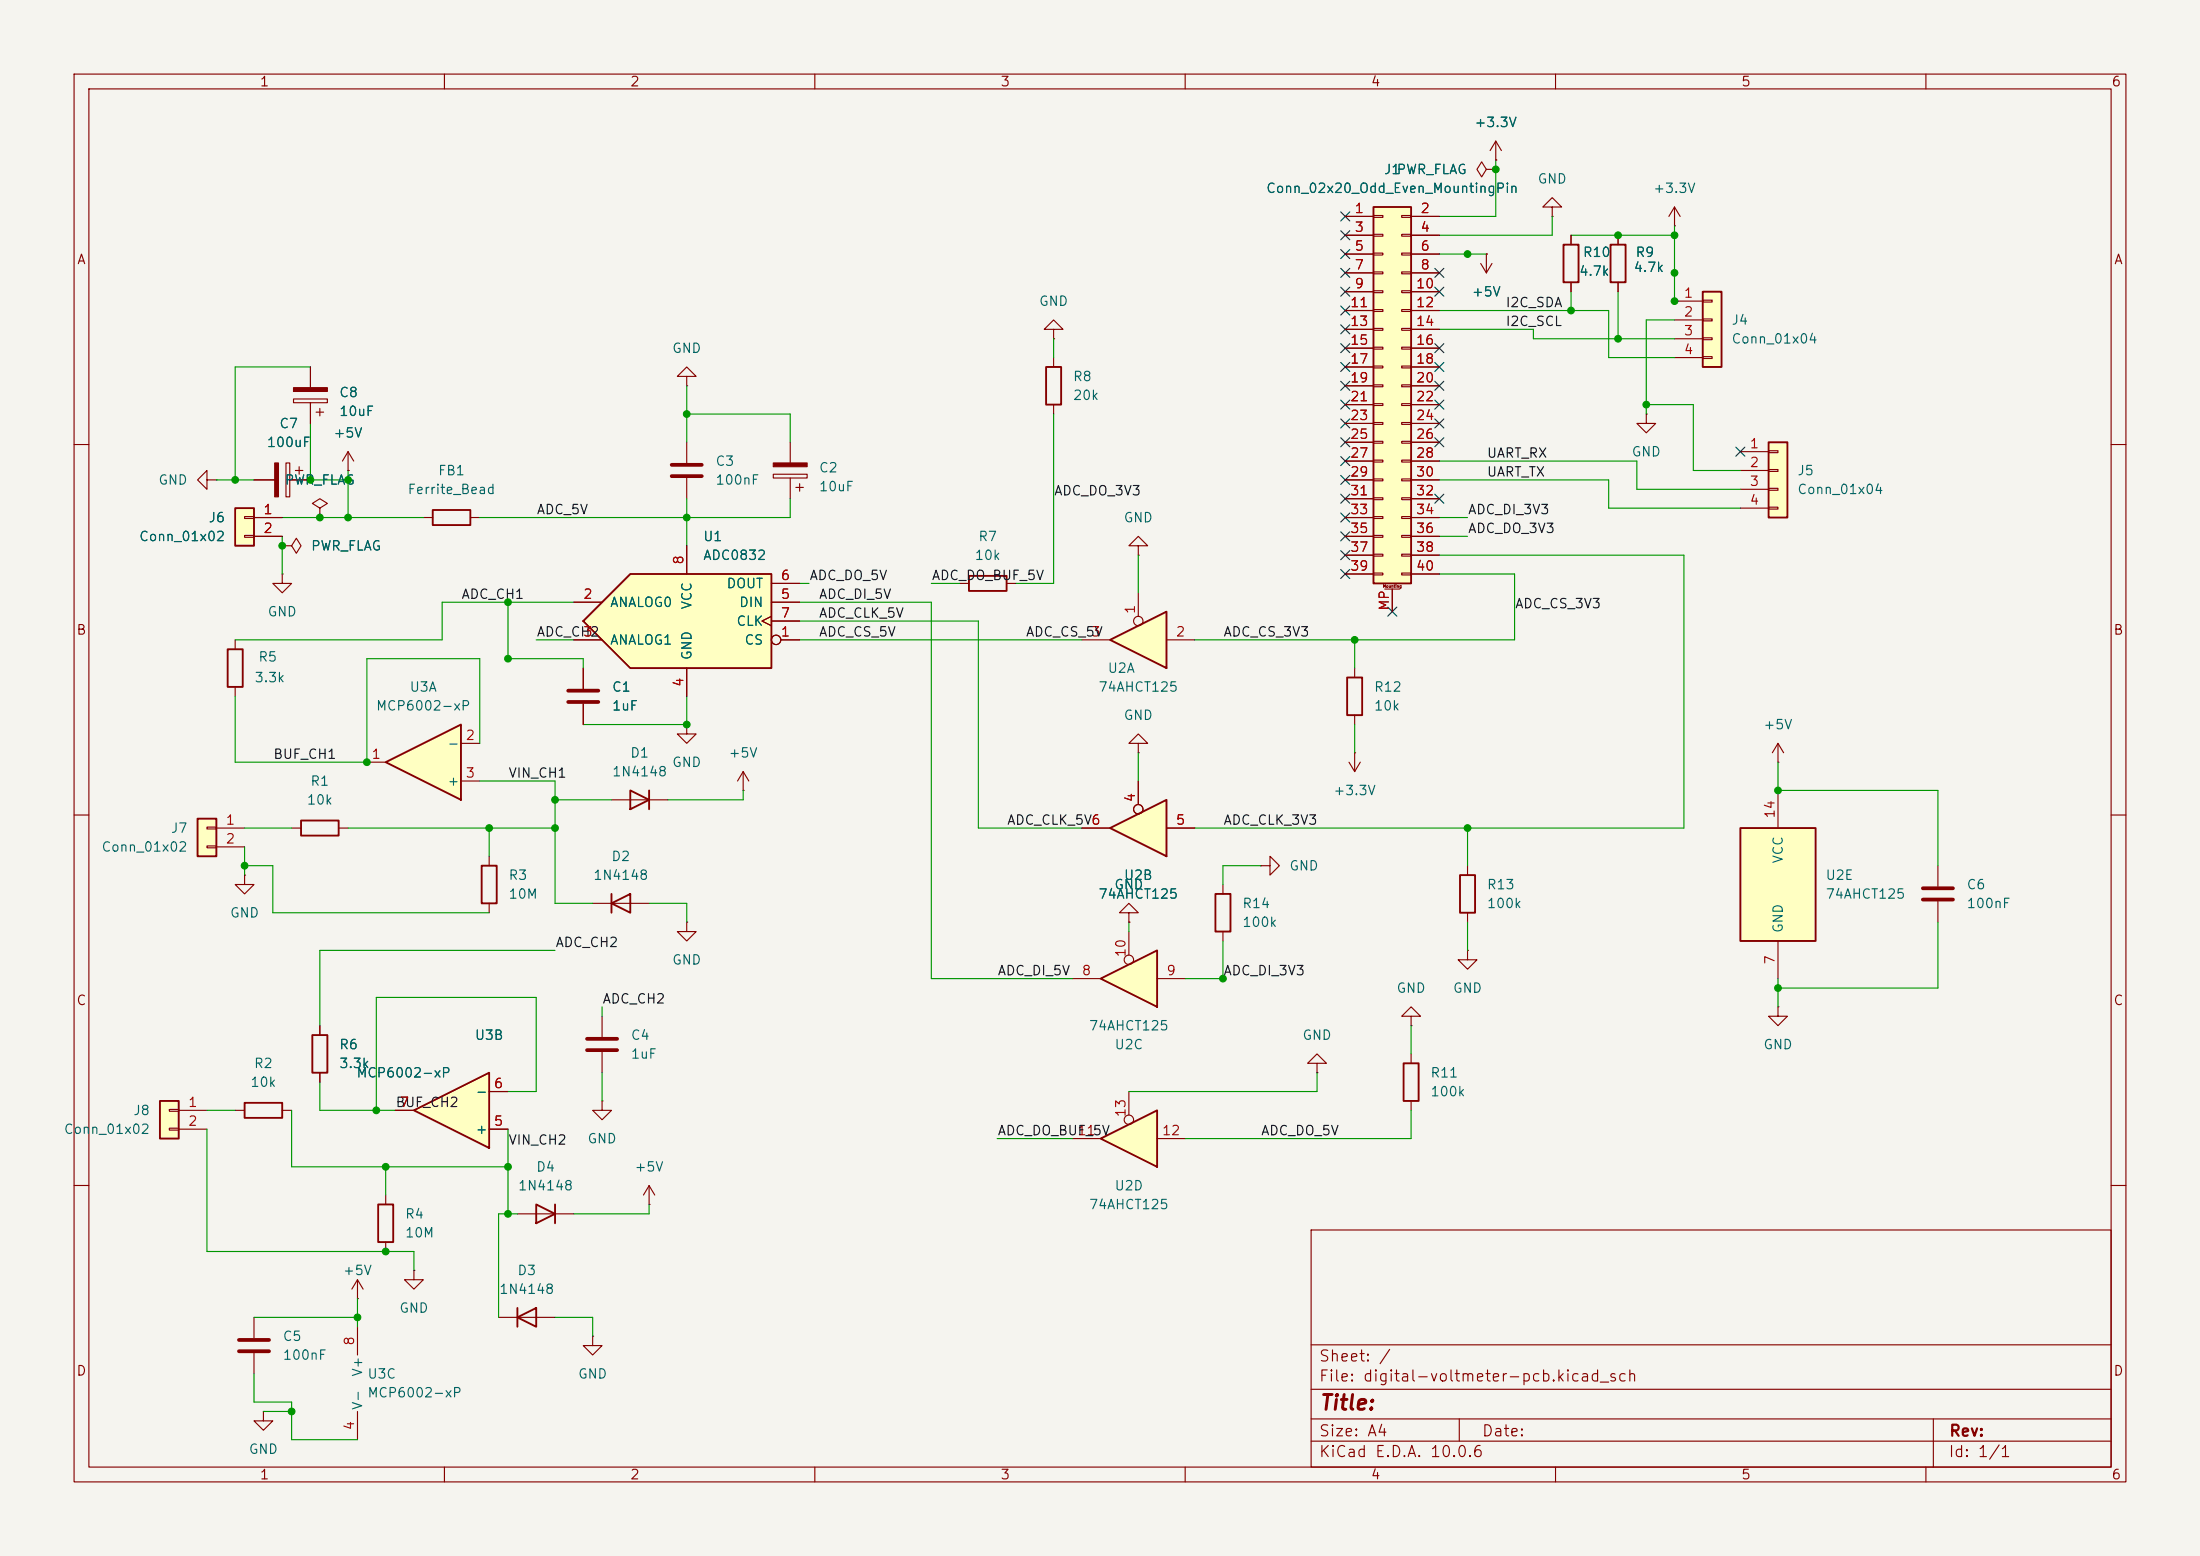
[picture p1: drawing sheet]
<svg xmlns="http://www.w3.org/2000/svg" width="297mm" height="210mm" viewBox="0 0 297 210" stroke-linecap="round" stroke-linejoin="round" font-family="sans-serif">
<path d="M0 0h297v210h-297z" fill="#f5f4ef" stroke="#f5f4ef" stroke-width=".14"/>
<g fill="none" stroke="#840000" stroke-width=".15">
<path d="M10 10h277v190h-277zM12 12h273v186h-273zM60 10v2M110 10v2M160 10v2M210 10v2M260 10v2M10 60h2M43.2 68.6l1-.7-1-.6-1 .6 1 .7v1.3M43.2 69.9h.1M285 60h2M10 110h2"/>
<path d="M285 110h2M10 160h2M177 166h108v32h-108zM285 160h2M60 198v2M110 198v2M160 198v2M177 194.5h108M177 191.5h108M177 187.5h108M177 181.5h108M197 191.5v3"/>
<path d="M210 198v2M260 198v2M261 191.5v6.5"/>
</g>
<path d="M234.9 111.8h10.2v15.2h-10.2z" fill="#ffffc2"/>
<path d="M58.4 68.8h5.1v2.1h-5.1zM197.1 118.1h2v5.1h-2zM234.9 111.8h10.2v15.2h-10.2zM189.5 143.5h2v5.1h-2z" fill="none" stroke="#840000" stroke-width=".25"/>
<g fill="none" stroke="#840000" stroke-width=".15">
<path d="M39.6 53.8h4.6v.6h-4.6zM41.9 49.5v2.8M41.9 54.4v2.8M42.7 55.6h1M43.2 55.1v1M27.9 64.8v-1.3l-1.2 1.3 1.2 1.2v-1.2h1.3M29.2 64.8h.1M34.3 64.8h2.8M38.1 73.7h1.3l.6-1.1 .6 1.1-.6 1-.6-1M38.1 73.7h.1M38.1 77.5v1.2h1.3l-1.3 1.3-1.3-1.3h1.3M38.1 77.5h.1"/>
<path d="M38.6 62.5h.5v4.6h-.5zM39.1 64.8h2.8M39.9 63.5h1M40.4 63v1M47 63.5h.1M47 61l-.8 1.2M47 61l.8 1.2M47 61v2.5M57.1 69.9h1.3M63.5 69.9h1.3M198.1 116.8v1.3M240 106.7v5.1"/>
<path d="M261.6 116.8v2.8M190.5 137.2h1.3l-1.3-1.3-1.3 1.3h1.3v1.2M190.5 138.4h.1M198.1 128.3v1.2h1.3l-1.3 1.3-1.3-1.3h1.3M198.1 128.3h.1M198.1 123.2v1.3M240 127v5.1M261.6 121.7v2.8M190.5 142.2v1.3M190.5 148.6v1.3"/>
</g>
<g fill="#840000" stroke="#840000" stroke-width=".15">
<path d="M37.1 62.5h.5v4.6h-.5z"/>
<path d="M39.6 52.3h4.6v.5h-4.6z"/>
</g>
<path d="M259.6 119.9h4.1M259.6 121.4h4.1" fill="none" stroke="#840000" stroke-width=".51"/>
<path d="M31.7 68.6h2.6v5.1h-2.6z" fill="#ffffc2"/>
<path d="M31.7 68.6h2.6v5.1h-2.6z" fill="none" stroke="#840000" stroke-width=".25"/>
<g fill="none" stroke="#840000" stroke-width=".15">
<path d="M92.7 59.7v2.8M106.7 59.7v2.8M33 69.7h1.3v.3h-1.3zM33 72.3h1.3v.2h-1.3zM34.3 69.9h3.8M34.3 72.4h3.8M92.7 64.5v2.8M104.4 64h4.6v.5h-4.6zM106.7 64.5v2.8M107.4 65.8h1.1M107.9 65.3v1M78.7 90.2v2.8"/>
<path d="M78.7 95v2.8"/>
</g>
<path d="M90.7 62.7h4M90.7 64.3h4M76.7 93.2h4.1M76.7 94.7h4.1" fill="none" stroke="#840000" stroke-width=".51"/>
<path d="M104.4 62.5h4.6v.5h-4.6z" fill="#840000" stroke="#840000" stroke-width=".15"/>
<path d="M149.9 111.8l7.6-3.8v7.6z" fill="#ffffc2"/>
<path d="M211.1 33h2v5.1h-2zM217.4 33h2.1v5.1h-2.1zM141.2 49.5h2.1v5.1h-2.1zM149.9 111.8l7.6-3.8v7.6z" fill="none" stroke="#840000" stroke-width=".25"/>
<g fill="none" stroke="#840000" stroke-width=".15">
<path d="M201.9 19.1l-.7 1.2M201.9 19.1l.8 1.2M201.9 19.1v2.5M201.9 21.6h.1M209.5 27.9h1.3l-1.3-1.2-1.2 1.2h1.2v1.3M209.5 29.2h.1M212.1 31.8v1.2M212.1 38.1v1.3M218.4 31.8v1.2M218.4 38.1v1.3M226.1 30.5h.1M226.1 27.9l-.8 1.3"/>
<path d="M226.1 27.9l.7 1.3M226.1 27.9v2.6M92.7 50.8h1.3l-1.3-1.3-1.3 1.3h1.3v1.3M92.7 52.1h.1M142.2 44.5h1.3l-1.3-1.3-1.2 1.3h1.2v1.2M142.2 45.7h.1M142.2 48.3v1.2M142.2 54.6v1.3M146 111.8h3.9M153.7 105.4v3.2M157.5 111.8h3.8"/>
<circle cx="153.7" cy="109.2" r=".63"/>
</g>
<path d="M78.7 83.8l6.4-6.3h19v12.7h-19z" fill="#ffffc2"/>
<path d="M78.7 83.8l6.4-6.3h19v12.7h-19z" fill="none" stroke="#840000" stroke-width=".25"/>
<g fill="none" stroke="#840000" stroke-width=".15">
<path d="M92.7 73.7v3.8M104.1 78.7h3.8M77.5 86.4h3.8M77.5 81.3h3.8M92.7 90.2v3.8M104.1 83.2l-1.2 .6 1.2 .7M104.1 81.3h3.8M104.1 83.8h3.8M105.4 86.4h2.5"/>
<circle cx="104.8" cy="86.4" r=".63"/>
</g>
<path d="M149.9 86.4l7.6-3.8v7.6z" fill="#ffffc2"/>
<path d="M149.9 86.4l7.6-3.8v7.6zM181.9 91.4h2v5.1h-2zM164.1 120.7h2v5h-2z" fill="none" stroke="#840000" stroke-width=".25"/>
<g fill="none" stroke="#840000" stroke-width=".15">
<path d="M146 86.4h3.9M153.7 80v3.2M157.5 86.4h3.8M182.9 90.2v1.2M182.9 96.5v1.3M165.1 119.4v1.3M170.2 116.8h1.2v-1.2l1.3 1.2-1.3 1.3v-1.3M170.2 116.8h.1M182.1 102.9l.8 1.2M182.9 101.6h.1M182.9 101.6v2.5M183.6 102.9l-.7 1.2"/>
<path d="M165.1 125.7v1.3M240 135.9v1.3h1.3l-1.3 1.2-1.2-1.2h1.2M240 135.9h.1M177.8 143.5h1.3l-1.3-1.3-1.3 1.3h1.3v1.3M177.8 144.8h.1M48.3 179.1v3.8M48.3 190.5v3.8"/>
<circle cx="153.7" cy="83.8" r=".63"/>
</g>
<path d="M148.6 153.7l7.6-3.8v7.6z" fill="#ffffc2"/>
<path d="M148.6 153.7l7.6-3.8v7.6z" fill="none" stroke="#840000" stroke-width=".25"/>
<g fill="none" stroke="#840000" stroke-width=".15">
<path d="M152.4 123.2h1.3l-1.3-1.3-1.3 1.3h1.3v1.3M152.4 124.5h.1M144.8 153.7h3.8M152.4 147.3v3.2M156.2 153.7h3.8"/>
<circle cx="152.4" cy="151.1" r=".63"/>
</g>
<path d="M148.6 132.1l7.6-3.8v7.6z" fill="#ffffc2"/>
<path d="M130.8 77.7h5.1v2.1h-5.1zM65 116.8h2.1v5.1h-2.1zM42.2 139.7h2v5.1h-2zM82.5 121.9l2.6-1.2v2.5zM82.5 120.7v2.5M148.6 132.1l7.6-3.8v7.6zM51.1 162.6h2v5h-2zM69.8 177.8l2.6-1.3v2.6zM69.8 176.5v2.6M72.4 162.6l2.5 1.2-2.5 1.3zM74.9 162.6v2.5" fill="none" stroke="#840000" stroke-width=".25"/>
<g fill="none" stroke="#840000" stroke-width=".15">
<path d="M129.5 78.7h1.3M135.9 78.7h1.3M153.7 73.7h1.2l-1.2-1.3-1.3 1.3h1.3v1.2M153.7 74.9h.1M66 115.6v1.2M153.7 100.3h1.2l-1.2-1.2-1.3 1.2h1.3v1.3M153.7 101.6h.1M43.2 138.4v1.3M66 121.9v1.3M80 121.9h7.6M92.7 124.5v1.2h1.3l-1.3 1.3-1.3-1.3h1.3M92.7 124.5h.1"/>
<path d="M144.8 132.1h3.8M152.4 125.7v3.2M156.2 132.1h3.8M43.2 144.8v1.3M34.3 177.8v2.8M48.3 175.3h.1M48.3 172.7l-.8 1.3M48.3 172.7l.7 1.3M48.3 172.7v2.6M52.1 161.3v1.3M52.1 167.6v1.3M55.9 171.5v1.2h1.2l-1.2 1.3-1.3-1.3h1.3"/>
<path d="M55.9 171.5h.1M67.3 177.8h7.6M69.8 163.8h7.7M34.3 182.6v2.8M35.6 190.5v1.3h1.2l-1.2 1.2-1.3-1.2h1.3M35.6 190.5h.1M80 180.3v1.3h1.3l-1.3 1.3-1.3-1.3h1.3M80 180.3h.1"/>
<circle cx="152.4" cy="129.5" r=".63"/>
</g>
<path d="M32.3 180.8h4M32.3 182.4h4" fill="none" stroke="#840000" stroke-width=".51"/>
<path d="M55.9 149.9l10.1-5.1v10.1z" fill="#ffffc2"/>
<path d="M55.9 149.9l10.1-5.1v10.1z" fill="none" stroke="#840000" stroke-width=".25"/>
<path d="M53.3 149.9h2.6M66 152.4h2.6M66 147.3h2.6" fill="none" stroke="#840000" stroke-width=".15"/>
<path d="M21.6 148.6h2.5v5.1h-2.5z" fill="#ffffc2"/>
<path d="M30.7 87.6h2.1v5.1h-2.1zM21.6 148.6h2.5v5.1h-2.5zM33 148.8h5.1v2.1h-5.1z" fill="none" stroke="#840000" stroke-width=".25"/>
<path d="M31.7 86.4v1.2M31.7 92.7v1.3M22.9 149.7h1.2v.3h-1.2zM22.9 152.3h1.2v.2h-1.2zM24.1 149.9h3.8M24.1 152.4h3.8M31.7 149.9h1.3M38.1 149.9h1.3" fill="none" stroke="#840000" stroke-width=".15"/>
<path d="M26.7 110.5h2.5v5.1h-2.5z" fill="#ffffc2"/>
<path d="M26.7 110.5h2.5v5.1h-2.5zM40.6 110.7h5.1v2.1h-5.1z" fill="none" stroke="#840000" stroke-width=".25"/>
<path d="M27.9 111.6h1.3v.3h-1.3zM27.9 114.2h1.3v.2h-1.3zM29.2 111.8h3.8M29.2 114.3h3.8M39.4 111.8h1.2M45.7 111.8h1.3" fill="none" stroke="#840000" stroke-width=".15"/>
<path d="M52.1 102.9l10.1-5.1v10.2z" fill="#ffffc2"/>
<path d="M52.1 102.9l10.1-5.1v10.2zM85.1 106.7l2.5 1.3-2.5 1.2zM87.6 106.7v2.5" fill="none" stroke="#840000" stroke-width=".25"/>
<g fill="none" stroke="#840000" stroke-width=".15">
<path d="M200.7 22.9l-.7-1.1-.6 1.1 .6 1 .7-1h1.2M201.9 22.9h.1M222.2 55.9v1.3h1.3l-1.3 1.2-1.2-1.2h1.2M222.2 55.9h.1M92.7 97.8v1.3h1.3l-1.3 1.2-1.3-1.2h1.3M92.7 97.8h.1M33 118.1v1.3h1.3l-1.3 1.3-1.3-1.3h1.3M33 118.1h.1M49.5 102.9h2.6M62.2 100.3h2.6M62.2 105.4h2.6M82.5 108h7.7"/>
<path d="M100.3 106.7h.1M100.3 104.1l-.7 1.3M100.3 104.1l.8 1.3M100.3 104.1v2.6M240 102.9h.1M240 100.3l-.7 1.3M240 100.3l.8 1.3M240 100.3v2.6M81.3 137.2v2.8M81.3 148.6v1.3h1.2l-1.2 1.2-1.3-1.2h1.3M81.3 148.6h.1M81.3 142v2.8"/>
<path d="M87.6 162.6h.1M87.6 160l-.7 1.3M87.6 160l.8 1.3M87.6 160v2.6"/>
</g>
<path d="M79.2 140.2h4.1M79.2 141.7h4.1" fill="none" stroke="#840000" stroke-width=".51"/>
<path d="M238.8 59.7h2.5v10.2h-2.5z" fill="#ffffc2"/>
<path d="M238.8 59.7h2.5v10.2h-2.5z" fill="none" stroke="#840000" stroke-width=".25"/>
<path d="M199.9 35.6l.8 1.2M200.7 34.3h.1M200.7 34.3v2.5M201.4 35.6l-.7 1.2M234.9 61h3.9M234.9 63.5h3.9M234.9 66h3.9M234.9 68.6h3.9M238.8 60.8h1.2v.3h-1.2zM238.8 63.4h1.2v.2h-1.2zM238.8 65.9h1.2v.3h-1.2zM238.8 68.5h1.2v.2h-1.2z" fill="none" stroke="#840000" stroke-width=".15"/>
<path d="M229.9 39.4h2.5v10.1h-2.5z" fill="#ffffc2"/>
<path d="M229.9 39.4h2.5v10.1h-2.5z" fill="none" stroke="#840000" stroke-width=".25"/>
<path d="M226.1 40.6h3.8M226.1 43.2h3.8M226.1 45.7h3.8M226.1 48.3h3.8M229.9 40.5h1.2v.3h-1.2zM229.9 43.1h1.2v.2h-1.2zM229.9 45.6h1.2v.2h-1.2zM229.9 48.1h1.2v.3h-1.2z" fill="none" stroke="#840000" stroke-width=".15"/>
<path d="M185.4 27.9h5.1v50.8h-5.1z" fill="#ffffc2"/>
<path d="M185.4 27.9h5.1v50.8h-5.1z" fill="none" stroke="#840000" stroke-width=".25"/>
<g fill="none" stroke="#840000" stroke-width=".15">
<path d="M181.6 29.2h3.8M181.6 31.8h3.8M181.6 34.3h3.8M181.6 36.8h3.8M181.6 39.4h3.8M185.4 29.1h1.3v.2h-1.3zM185.4 31.6h1.3v.3h-1.3zM185.4 34.2h1.3v.2h-1.3zM185.4 36.7h1.3v.3h-1.3zM185.4 39.2h1.3v.3h-1.3zM189.2 29.1h1.3v.2h-1.3zM189.2 31.6h1.3v.3h-1.3z"/>
<path d="M189.2 34.2h1.3v.2h-1.3zM189.2 36.7h1.3v.3h-1.3zM189.2 39.2h1.3v.3h-1.3zM190.5 29.2h3.8M190.5 31.8h3.8M190.5 34.3h3.8M190.5 36.8h3.8M190.5 39.4h3.8M200.7 34.3h.1M201.9 22.9h.1M201.9 21.6h.1M212.1 31.8v1.2"/>
<path d="M212.1 38.1v1.3M218.4 31.8v1.2M218.4 38.1v1.3M41.9 49.5v2.8M41.9 54.4v2.8M181.6 41.9h3.8M181.6 44.5h3.8M181.6 47h3.8M181.6 49.5h3.8M181.6 52.1h3.8M181.6 54.6h3.8M181.6 57.2h3.8"/>
<path d="M181.6 59.7h3.8M185.4 41.8h1.3v.2h-1.3zM185.4 44.3h1.3v.3h-1.3zM185.4 46.9h1.3v.2h-1.3zM185.4 49.4h1.3v.3h-1.3zM185.4 51.9h1.3v.3h-1.3zM185.4 54.5h1.3v.2h-1.3zM185.4 57h1.3v.3h-1.3zM185.4 59.6h1.3v.2h-1.3zM189.2 41.8h1.3v.2h-1.3zM189.2 44.3h1.3v.3h-1.3zM189.2 46.9h1.3v.2h-1.3z"/>
<path d="M189.2 49.4h1.3v.3h-1.3zM189.2 51.9h1.3v.3h-1.3zM189.2 54.5h1.3v.2h-1.3zM189.2 57h1.3v.3h-1.3zM189.2 59.6h1.3v.2h-1.3zM190.5 41.9h3.8M190.5 44.5h3.8M190.5 47h3.8M190.5 49.5h3.8M190.5 52.1h3.8M190.5 54.6h3.8M190.5 57.2h3.8"/>
<path d="M190.5 59.7h3.8M34.3 64.8h2.8M34.3 69.9h3.8M34.3 72.4h3.8M38.1 73.7h.1M39.1 64.8h2.8M43.2 69.9h.1M47 63.5h.1M92.7 73.7v3.8M104.1 78.7h3.8M181.6 62.2h3.8M181.6 64.8h3.8"/>
<path d="M181.6 67.3h3.8M181.6 69.9h3.8M181.6 72.4h3.8M181.6 74.9h3.8M181.6 77.5h3.8M185.4 62.1h1.3v.3h-1.3zM185.4 64.6h1.3v.3h-1.3zM185.4 67.2h1.3v.2h-1.3zM185.4 69.7h1.3v.3h-1.3zM185.4 72.3h1.3v.2h-1.3zM185.4 74.8h1.3v.3h-1.3zM185.4 77.3h1.3v.3h-1.3z"/>
<path d="M186.9 79.5h2.1M188 79.5v3.1M189.2 62.1h1.3v.3h-1.3zM189.2 64.6h1.3v.3h-1.3zM189.2 67.2h1.3v.2h-1.3zM189.2 69.7h1.3v.3h-1.3zM189.2 72.3h1.3v.2h-1.3zM189.2 74.8h1.3v.3h-1.3zM189.2 77.3h1.3v.3h-1.3zM190.5 62.2h3.8M190.5 64.8h3.8M190.5 67.3h3.8"/>
<path d="M190.5 69.9h3.8M190.5 72.4h3.8M190.5 74.9h3.8M190.5 77.5h3.8M77.5 86.4h3.8M77.5 81.3h3.8M78.7 90.2v2.8M78.7 95v2.8M92.7 90.2v3.8M104.1 83.2l-1.2 .6 1.2 .7M104.1 81.3h3.8M104.1 83.8h3.8"/>
<path d="M105.4 86.4h2.5M146 111.8h3.9M153.7 105.4v3.2M157.5 111.8h3.8M43.2 138.4v1.3M152.4 124.5h.1M43.2 144.8v1.3M53.3 149.9h2.6M66 152.4h2.6M66 147.3h2.6"/>
<circle cx="104.8" cy="86.4" r=".63"/>
<circle cx="153.7" cy="109.2" r=".63"/>
</g>
<g fill="none" stroke="#009600" stroke-width=".15">
<path d="M194.3 34.3h6.4M201.9 21.6v7.6h-7.6M209.5 29.2v2.6h-15.2M212.1 39.4v2.5M212.1 31.8h14M218.4 39.4v6.3M226.1 30.5v10.1M41.9 49.5h-10.2v15.3M41.9 57.2v7.6h5.1M92.7 52.1v7.6M92.7 55.9h14v3.8M142.2 55.9v22.8h-5"/>
<path d="M142.2 45.7v2.6M194.3 41.9h22.9v6.4h8.9M194.3 44.5h12.7v1.2h19.1M222.2 54.6h6.4v8.9h6.3M226.1 43.2h-3.9v12.7M29.2 64.8h5.1M38.1 69.9h19M38.1 72.4v5.1M47 63.5v6.4M92.7 67.3v6.4M106.7 67.3v2.6h-41.9M107.9 78.7h1.3"/>
<path d="M125.7 78.7h3.8M153.7 74.9v5.1M194.3 77.5h10.2v8.9h-43.2M194.3 69.9h3.8M194.3 74.9h33v36.9h-66M194.3 72.4h3.8M194.3 62.2h26.7v3.8h13.9M194.3 64.8h22.9v3.8h17.7M31.7 94v8.9h17.8v-14h15.3v11.4M68.6 81.3v7.6h10.1v1.3M72.4 86.4h5.1M77.5 81.3h-17.8v5.1h-28"/>
<path d="M92.7 94v3.8h-14M107.9 86.4h38.1M107.9 83.8h24.2v28h13.9M107.9 81.3h17.8v50.8h19.1M182.9 86.4v3.8M182.9 97.8v3.8M33 114.3v3.8M33 111.8h6.4M33 116.8h3.8v6.4h29.2M47 111.8h27.9M64.8 105.4h10.1v16.5h5.1M66 111.8v3.8"/>
<path d="M74.9 108h7.6M100.3 106.7v1.3h-10.1M153.7 101.6v3.8M170.2 116.8h-5.1v2.6M198.1 111.8v5M240 102.9v3.8h21.6v10.1M74.9 128.3h-31.7v10.1M81.3 135.9v1.3M87.6 121.9h5.1v2.6M152.4 124.5v1.2M165.1 127v5.1h-5.1M190.5 138.4v3.8"/>
<path d="M198.1 124.5v3.8M240 132.1v3.8M261.6 124.5v8.9h-21.6M27.9 152.4v16.5h28v2.6M27.9 149.9h3.8M39.4 149.9v7.6h29.2M43.2 146.1v3.8h10.1M52.1 157.5v3.8M68.6 152.4v11.4M68.6 147.3h3.8v-12.7h-21.6v15.3M81.3 144.8v3.8M134.6 153.7h10.2"/>
<path d="M177.8 144.8v2.5h-25.4M190.5 149.9v3.8h-30.5M34.3 177.8h14M48.3 175.3v3.8M69.8 163.8h-2.5v14M74.9 177.8h5.1v2.5M87.6 162.6v1.2h-10.1M34.3 185.4v3.8h5.1v5.1h8.9M35.6 190.5h3.8"/>
</g>
<g fill="none" stroke="#000084" stroke-width=".15">
<path d="M181 31.1l1.2 1.3M181 28.6l1.2 1.2M181 36.2l1.2 1.2M181 33.7l1.2 1.2M181 38.8l1.2 1.2M182.2 31.1l-1.2 1.3M182.2 28.6l-1.2 1.2M182.2 36.2l-1.2 1.2M182.2 33.7l-1.2 1.2M182.2 38.8l-1.2 1.2M193.7 38.8l1.2 1.2M193.7 36.2l1.2 1.2"/>
<path d="M194.9 36.2l-1.2 1.2M194.9 38.8l-1.2 1.2M181 46.4l1.2 1.2M181 48.9l1.2 1.2M181 41.3l1.2 1.2M181 43.8l1.2 1.3M181 56.5l1.2 1.3M181 51.5l1.2 1.2M181 59.1l1.2 1.2M181 54l1.2 1.2M182.2 59.1l-1.2 1.2M182.2 46.4l-1.2 1.2"/>
<path d="M182.2 48.9l-1.2 1.2M182.2 41.3l-1.2 1.2M182.2 51.5l-1.2 1.2M182.2 43.8l-1.2 1.3M182.2 56.5l-1.2 1.3M182.2 54l-1.2 1.2M193.7 46.4l1.2 1.2M193.7 56.5l1.2 1.3M193.7 54l1.2 1.2M193.7 59.1l1.2 1.2M193.7 48.9l1.2 1.2M193.7 51.5l1.2 1.2"/>
<path d="M194.9 46.4l-1.2 1.2M194.9 56.5l-1.2 1.3M194.9 59.1l-1.2 1.2M194.9 54l-1.2 1.2M194.9 48.9l-1.2 1.2M194.9 51.5l-1.2 1.2M181 64.2l1.2 1.2M181 74.3l1.2 1.2M181 69.2l1.2 1.3M181 71.8l1.2 1.2M181 66.7l1.2 1.2M181 76.9l1.2 1.2"/>
<path d="M181 61.6l1.2 1.2M182.2 64.2l-1.2 1.2M182.2 69.2l-1.2 1.3M182.2 74.3l-1.2 1.2M182.2 71.8l-1.2 1.2M182.2 66.7l-1.2 1.2M182.2 76.9l-1.2 1.2M182.2 61.6l-1.2 1.2M193.7 66.7l1.2 1.2M194.9 66.7l-1.2 1.2M234.3 60.4l1.3 1.2M235.6 60.4l-1.3 1.2"/>
<path d="M187.4 81.9l1.2 1.3M188.6 81.9l-1.2 1.3"/>
</g>
<g fill="#009600" stroke="#009600" stroke-width=".14">
<circle cx="218.4" cy="45.7" r=".46"/>
<circle cx="201.9" cy="22.9" r=".46"/>
<circle cx="198.1" cy="34.3" r=".46"/>
<circle cx="212.1" cy="41.9" r=".46"/>
<circle cx="222.2" cy="54.6" r=".46"/>
<circle cx="218.4" cy="31.8" r=".46"/>
<circle cx="226.1" cy="36.8" r=".46"/>
<circle cx="226.1" cy="40.6" r=".46"/>
<circle cx="226.1" cy="31.8" r=".46"/>
<circle cx="165.1" cy="132.1" r=".46"/>
<circle cx="92.7" cy="69.9" r=".46"/>
<circle cx="92.7" cy="55.9" r=".46"/>
<circle cx="182.9" cy="86.4" r=".46"/>
<circle cx="198.1" cy="111.8" r=".46"/>
<circle cx="240" cy="133.4" r=".46"/>
<circle cx="240" cy="106.7" r=".46"/>
<circle cx="41.9" cy="64.8" r=".46"/>
<circle cx="38.1" cy="73.7" r=".46"/>
<circle cx="31.7" cy="64.8" r=".46"/>
<circle cx="68.6" cy="88.9" r=".46"/>
<circle cx="68.6" cy="81.3" r=".46"/>
<circle cx="92.7" cy="97.8" r=".46"/>
<circle cx="43.2" cy="69.9" r=".46"/>
<circle cx="47" cy="64.8" r=".46"/>
<circle cx="47" cy="69.9" r=".46"/>
<circle cx="74.9" cy="111.8" r=".46"/>
<circle cx="68.6" cy="163.8" r=".46"/>
<circle cx="68.6" cy="157.5" r=".46"/>
<circle cx="74.9" cy="108" r=".46"/>
<circle cx="52.1" cy="157.5" r=".46"/>
<circle cx="50.8" cy="149.9" r=".46"/>
<circle cx="48.3" cy="177.8" r=".46"/>
<circle cx="49.5" cy="102.9" r=".46"/>
<circle cx="33" cy="116.8" r=".46"/>
<circle cx="66" cy="111.8" r=".46"/>
<circle cx="52.1" cy="168.9" r=".46"/>
<circle cx="39.4" cy="190.5" r=".46"/>
</g>
<text font-size="2" fill="#840000" x="178" y="190.8">Title:</text>
<g font-size="1.5" fill="#840000">
<text x="178" y="184.1">Sheet: /</text>
<text x="178" y="186.8">File: digital-voltmeter-pcb.kicad_sch</text>
<text x="178" y="197">KiCad E.D.A. 10.0.6</text>
<text x="178" y="194.2">Size: A4</text>
<text x="200" y="194.2">Date:</text>
<text x="263" y="197">Id: 1/1</text>
<text x="263" y="194.2">Rev:</text>
</g>
<g font-size="1.3" fill="#840000">
<text x="35" y="12">1</text>
<text x="85" y="12">2</text>
<text x="135" y="12">3</text>
<text x="185" y="12">4</text>
<text x="235" y="12">5</text>
<text x="285" y="12">6</text>
<text x="10.3" y="36">A</text>
<text x="285.3" y="36">A</text>
<text x="10.2" y="86">B</text>
<text x="285.2" y="86">B</text>
<text x="10.2" y="136">C</text>
<text x="285.2" y="136">C</text>
<text x="10.2" y="186">D</text>
<text x="285.2" y="186">D</text>
<text x="35" y="200">1</text>
<text x="85" y="200">2</text>
<text x="135" y="200">3</text>
<text x="185" y="200">4</text>
<text x="235" y="200">5</text>
<text x="285" y="200">6</text>
</g>
<g font-size="1.3" fill="#006464">
<text x="199" y="17.5">+3.3V</text>
<text x="186.7" y="23.8">J1</text>
<text x="188.4" y="23.8">PWR_FLAG</text>
<text x="170.8" y="26.4">Conn_02x20_Odd_Even_MountingPin</text>
<text x="207.5" y="25.1">GND</text>
<text x="223.1" y="26.4">+3.3V</text>
<text x="213.6" y="35">R10</text>
<text x="220.7" y="35">R9</text>
<text x="140.2" y="41.6">GND</text>
<text x="198.6" y="40.3">+5V</text>
<text x="213.1" y="37.5">4.7k</text>
<text x="220.5" y="37">4.7k</text>
<text x="90.6" y="48">GND</text>
<text x="233.7" y="44.1">J4</text>
<text x="233.7" y="46.7">Conn_01x04</text>
<text x="45.7" y="53.9">C8</text>
<text x="144.8" y="51.8">R8</text>
<text x="37.6" y="58.1">C7</text>
<text x="44.9" y="59.4">+5V</text>
<text x="45.7" y="56.5">10uF</text>
<text x="144.8" y="54.3">20k</text>
<text x="21.3" y="65.7">GND</text>
<text x="35.9" y="60.7">100uF</text>
<text x="38.3" y="65.7">PWR_FLAG</text>
<text x="59" y="64.5">FB1</text>
<text x="96.5" y="63.2">C3</text>
<text x="96.5" y="65.7">100nF</text>
<text x="110.5" y="64.1">C2</text>
<text x="220.2" y="61.9">GND</text>
<text x="242.6" y="64.5">J5</text>
<text x="28.1" y="70.8">J6</text>
<text x="54.9" y="67">Ferrite_Bead</text>
<text x="110.5" y="66.6">10uF</text>
<text x="151.6" y="70.8">GND</text>
<text x="242.6" y="67">Conn_01x04</text>
<text x="18.7" y="73.4">Conn_01x02</text>
<text x="41.9" y="74.6">PWR_FLAG</text>
<text x="94.8" y="73.4">U1</text>
<text x="94.8" y="75.9">ADC0832</text>
<text x="131.5" y="75.9">10k</text>
<text x="132" y="73.4">R7</text>
<text x="36" y="83.5">GND</text>
<text x="82.3" y="82.2">ANALOG0</text>
<text x="93.7" y="82.3" transform="rotate(-90 93.7 82.3)">VCC</text>
<text x="98" y="79.7">DOUT</text>
<text x="99.7" y="82.2">DIN</text>
<text x="34.8" y="89.6">R5</text>
<text x="82.3" y="87.3">ANALOG1</text>
<text x="93.7" y="89.2" transform="rotate(-90 93.7 89.2)">GND</text>
<text x="99.3" y="84.8">CLK</text>
<text x="100.4" y="87.3">CS</text>
<text x="34.3" y="92.4">3.3k</text>
<text x="55.2" y="93.7">U3A</text>
<text x="82.5" y="93.7">C1</text>
<text x="148.2" y="93.7">74AHCT125</text>
<text x="149.4" y="91.1">U2A</text>
<text x="185.4" y="93.7">R12</text>
<text x="50.7" y="96.2">MCP6002-xP</text>
<text x="60.3" y="101.3">-</text>
<text x="82.5" y="96.2">1uF</text>
<text x="151.6" y="97.5">GND</text>
<text x="185.4" y="96.2">10k</text>
<text x="238" y="98.8">+5V</text>
<text x="41.8" y="106.4">R1</text>
<text x="60.3" y="106.4">+</text>
<text x="82.5" y="105.1">1N4148</text>
<text x="85" y="102.6">D1</text>
<text x="90.6" y="103.8">GND</text>
<text x="98.3" y="102.6">+5V</text>
<text x="179.9" y="107.6">+3.3V</text>
<text x="23" y="112.7">J7</text>
<text x="41.3" y="108.9">10k</text>
<text x="13.6" y="115.3">Conn_01x02</text>
<text x="68.6" y="119.1">R3</text>
<text x="80" y="119.1">1N4148</text>
<text x="82.5" y="116.5">D2</text>
<text x="151.6" y="119.1">U2B</text>
<text x="174" y="117.8">GND</text>
<text x="241" y="116.6" transform="rotate(-90 241 116.6)">VCC</text>
<text x="246.4" y="119.1">U2E</text>
<text x="31" y="124.2">GND</text>
<text x="68.6" y="121.6">10M</text>
<text x="148.2" y="121.6">74AHCT125</text>
<text x="150.3" y="120.3">GND</text>
<text x="167.6" y="122.9">R14</text>
<text x="167.6" y="125.4">100k</text>
<text x="200.6" y="120.3">R13</text>
<text x="200.6" y="122.9">100k</text>
<text x="246.4" y="121.6">74AHCT125</text>
<text x="265.4" y="120.3">C6</text>
<text x="265.4" y="122.9">100nF</text>
<text x="90.6" y="130.5">GND</text>
<text x="241" y="126" transform="rotate(-90 241 126)">GND</text>
<text x="188.4" y="134.3">GND</text>
<text x="196.1" y="134.3">GND</text>
<text x="45.7" y="141.9">R6</text>
<text x="64" y="140.7">U3B</text>
<text x="85.1" y="140.7">C4</text>
<text x="85.1" y="143.2">1uF</text>
<text x="146.9" y="139.4">74AHCT125</text>
<text x="150.4" y="141.9">U2C</text>
<text x="175.7" y="140.7">GND</text>
<text x="238" y="141.9">GND</text>
<text x="33.7" y="147">10k</text>
<text x="34.2" y="144.5">R2</text>
<text x="45.7" y="144.5">3.3k</text>
<text x="48" y="145.7">MCP6002-xP</text>
<text x="64.1" y="148.3">-</text>
<text x="193" y="145.7">R11</text>
<text x="193" y="148.3">100k</text>
<text x="8.5" y="153.4">Conn_01x02</text>
<text x="17.9" y="150.8">J8</text>
<text x="64.1" y="153.4">+</text>
<text x="79.2" y="154.6">GND</text>
<text x="69.8" y="161">1N4148</text>
<text x="72.3" y="158.4">D4</text>
<text x="85.6" y="158.4">+5V</text>
<text x="150.4" y="161">U2D</text>
<text x="54.6" y="164.8">R4</text>
<text x="54.6" y="167.3">10M</text>
<text x="146.9" y="163.5">74AHCT125</text>
<text x="46.2" y="172.4">+5V</text>
<text x="69.8" y="172.4">D3</text>
<text x="53.8" y="177.5">GND</text>
<text x="67.3" y="175">1N4148</text>
<text x="38.1" y="181.3">C5</text>
<text x="38.1" y="183.8">100nF</text>
<text x="49.2" y="185.9" transform="rotate(-90 49.2 185.9)">V+</text>
<text x="49.2" y="190.4" transform="rotate(-90 49.2 190.4)">V-</text>
<text x="49.5" y="186.4">U3C</text>
<text x="49.5" y="188.9">MCP6002-xP</text>
<text x="77.9" y="186.4">GND</text>
<text x="33.5" y="196.5">GND</text>
</g>
<g font-size="1.3" fill="#a90000">
<text x="182.8" y="29.1">1</text>
<text x="191.7" y="29.1">2</text>
<text x="182.8" y="31.6">3</text>
<text x="182.8" y="34.2">5</text>
<text x="191.7" y="31.6">4</text>
<text x="191.7" y="34.2">6</text>
<text x="182.2" y="41.8">11</text>
<text x="182.8" y="36.7">7</text>
<text x="182.8" y="39.2">9</text>
<text x="191.1" y="39.2">10</text>
<text x="191.1" y="41.8">12</text>
<text x="191.7" y="36.7">8</text>
<text x="227.2" y="40.5">1</text>
<text x="182.2" y="44.3">13</text>
<text x="182.2" y="46.9">15</text>
<text x="191.1" y="44.3">14</text>
<text x="191.1" y="46.9">16</text>
<text x="227.2" y="43">2</text>
<text x="227.2" y="45.6">3</text>
<text x="182.2" y="49.4">17</text>
<text x="182.2" y="51.9">19</text>
<text x="191.1" y="49.4">18</text>
<text x="191.1" y="51.9">20</text>
<text x="227.2" y="48.1">4</text>
<text x="182.2" y="54.5">21</text>
<text x="182.2" y="57">23</text>
<text x="182.2" y="59.6">25</text>
<text x="191.1" y="54.5">22</text>
<text x="191.1" y="57">24</text>
<text x="191.1" y="59.6">26</text>
<text x="182.2" y="62.1">27</text>
<text x="182.2" y="64.6">29</text>
<text x="191.1" y="62.1">28</text>
<text x="191.1" y="64.6">30</text>
<text x="236.1" y="60.8">1</text>
<text x="236.1" y="63.4">2</text>
<text x="236.1" y="65.9">3</text>
<text x="35.5" y="69.7">1</text>
<text x="182.2" y="67.2">31</text>
<text x="182.2" y="69.7">33</text>
<text x="191.1" y="67.2">32</text>
<text x="191.1" y="69.7">34</text>
<text x="236.1" y="68.4">4</text>
<text x="35.5" y="72.3">2</text>
<text x="92.6" y="76.3" transform="rotate(-90 92.6 76.3)">8</text>
<text x="182.2" y="72.3">35</text>
<text x="182.2" y="74.8">37</text>
<text x="182.2" y="77.3">39</text>
<text x="191.1" y="72.3">36</text>
<text x="191.1" y="74.8">38</text>
<text x="191.1" y="77.3">40</text>
<text x="78.6" y="81.1">2</text>
<text x="105.3" y="81.1">5</text>
<text x="105.3" y="78.6">6</text>
<text x="105.3" y="83.7">7</text>
<text x="153.5" y="83" transform="rotate(-90 153.5 83)">1</text>
<text x="187.8" y="82.5" transform="rotate(-90 187.8 82.5)">MP</text>
<text x="78.6" y="86.2">3</text>
<text x="105.3" y="86.2">1</text>
<text x="147.2" y="86.2">3</text>
<text x="158.7" y="86.2">2</text>
<text x="92.6" y="92.8" transform="rotate(-90 92.6 92.8)">4</text>
<text x="62.8" y="100.2">2</text>
<text x="50.1" y="102.7">1</text>
<text x="62.8" y="105.3">3</text>
<text x="30.4" y="111.6">1</text>
<text x="147.2" y="111.6">6</text>
<text x="153.5" y="108.4" transform="rotate(-90 153.5 108.4)">4</text>
<text x="158.7" y="111.6">5</text>
<text x="239.9" y="110.6" transform="rotate(-90 239.9 110.6)">14</text>
<text x="30.4" y="114.2">2</text>
<text x="146" y="131.9">8</text>
<text x="152.3" y="129.3" transform="rotate(-90 152.3 129.3)">10</text>
<text x="157.4" y="131.9">9</text>
<text x="239.9" y="130.3" transform="rotate(-90 239.9 130.3)">7</text>
<text x="25.3" y="149.7">1</text>
<text x="53.9" y="149.7">7</text>
<text x="66.6" y="147.2">6</text>
<text x="25.3" y="152.3">2</text>
<text x="66.6" y="152.3">5</text>
<text x="145.3" y="153.5">11</text>
<text x="152.3" y="150.9" transform="rotate(-90 152.3 150.9)">13</text>
<text x="156.8" y="153.5">12</text>
<text x="48.1" y="181.7" transform="rotate(-90 48.1 181.7)">8</text>
<text x="48.1" y="193.1" transform="rotate(-90 48.1 193.1)">4</text>
</g>
<g font-size="1.3" fill="#0f0f0f">
<text x="203.2" y="41.8">I2C_SDA</text>
<text x="203.2" y="44.3">I2C_SCL</text>
<text x="200.6" y="62.1">UART_RX</text>
<text x="200.6" y="64.6">UART_TX</text>
<text x="72.4" y="69.7">ADC_5V</text>
<text x="142.2" y="67.2">ADC_DO_3V3</text>
<text x="198.1" y="69.7">ADC_DI_3V3</text>
<text x="198.1" y="72.3">ADC_DO_3V3</text>
<text x="62.2" y="81.2">ADC_CH1</text>
<text x="109.2" y="78.6">ADC_DO_5V</text>
<text x="110.5" y="83.7">ADC_CLK_5V</text>
<text x="110.5" y="81.2">ADC_DI_5V</text>
<text x="125.7" y="78.6">ADC_DO_BUF_5V</text>
<text x="204.4" y="82.4">ADC_CS_3V3</text>
<text x="72.4" y="86.2">ADC_CH2</text>
<text x="110.5" y="86.2">ADC_CS_5V</text>
<text x="138.4" y="86.2">ADC_CS_5V</text>
<text x="165.1" y="86.2">ADC_CS_3V3</text>
<text x="36.8" y="102.7">BUF_CH1</text>
<text x="68.6" y="105.3">VIN_CH1</text>
<text x="135.9" y="111.6">ADC_CLK_5V6</text>
<text x="165.1" y="111.6">ADC_CLK_3V3</text>
<text x="74.9" y="128.1">ADC_CH2</text>
<text x="134.6" y="132">ADC_DI_5V</text>
<text x="165.1" y="132">ADC_DI_3V3</text>
<text x="81.3" y="135.8">ADC_CH2</text>
<text x="53.3" y="149.7">BUF_CH2</text>
<text x="68.6" y="154.8">VIN_CH2</text>
<text x="134.6" y="153.5">ADC_DO_BUF_5V</text>
<text x="170.2" y="153.5">ADC_DO_5V</text>
</g>
<text font-size=".4" fill="#840000" x="186.6" y="79.4">Mounting</text>
</svg>
